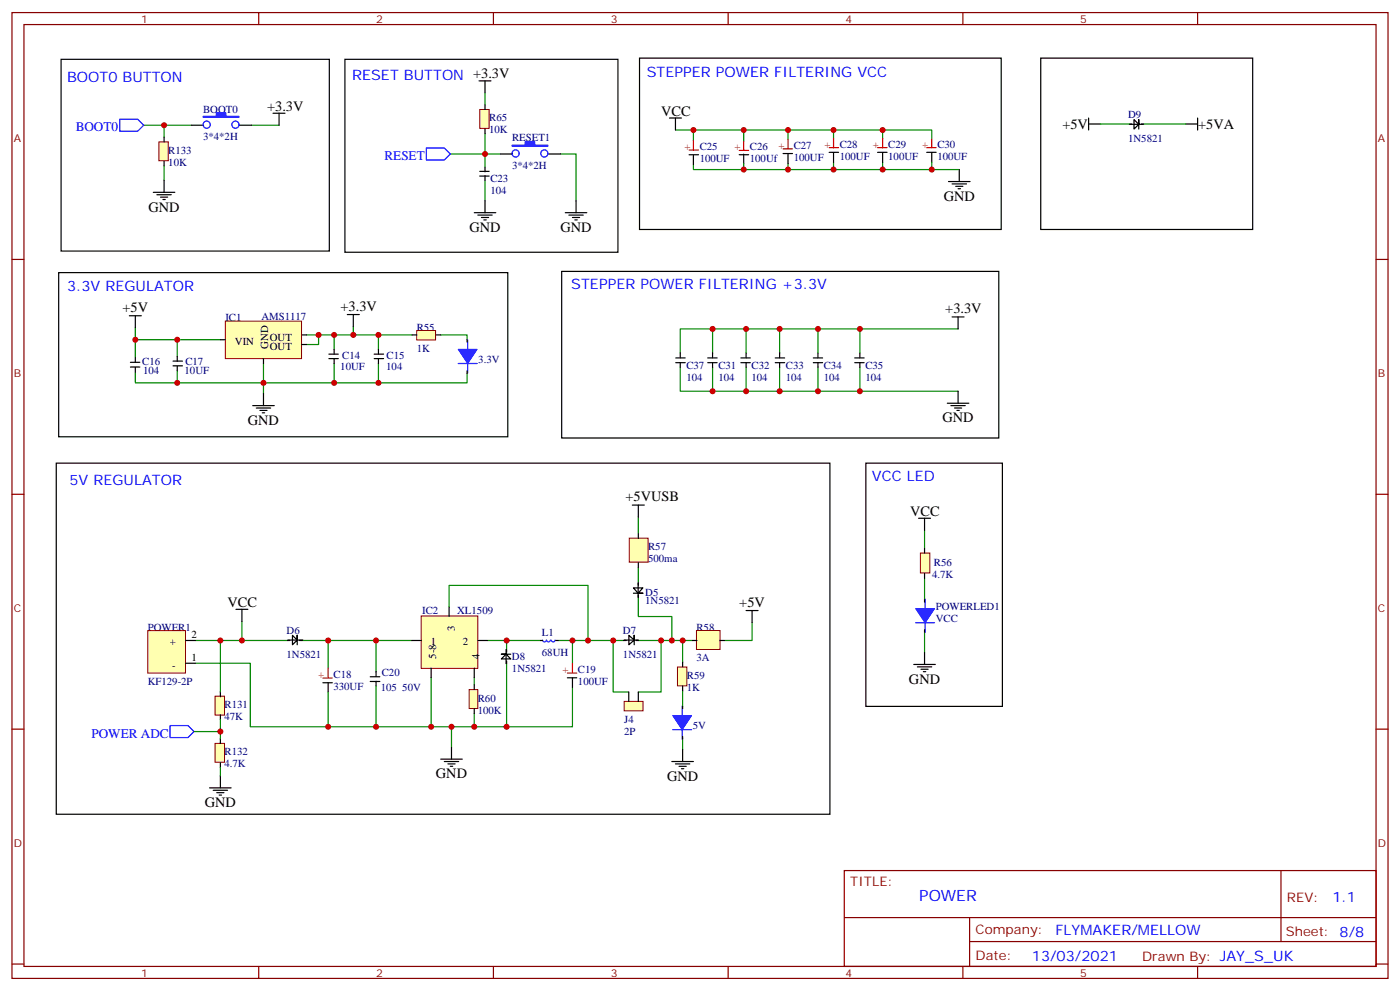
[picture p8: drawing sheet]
<svg xmlns="http://www.w3.org/2000/svg" width="412mm" height="292mm" viewBox="0 0 412 292" stroke-linecap="round" stroke-linejoin="round" font-family="sans-serif">
<g fill="none" stroke="#870000" stroke-width=".35">
<path d="M3.5 3.7h405.4v284.3h-405.4zM7.1 7.2h398.2v277.3h-398.2zM76.2 3.7v3.5M145.3 3.7v3.5M214.5 3.7v3.5M283.6 3.7v3.5M352.8 3.7v3.5M3.5 76.4h3.6M405.3 76.4h3.6M3.5 145.5h3.6M405.3 145.5h3.6M3.5 214.7h3.6"/>
<path d="M405.3 214.7h3.6M248.7 256.3h156.6v28.2h-156.6zM377.3 256.3v20.9M248.7 270.1h156.5M285.6 277.2h119.6M285.6 270.1v14.2M3.5 283.8h3.6M76.2 284.5v3.5M145.3 284.5v3.5M214.5 284.5v3.5M283.6 284.5v3.5M352.8 284.5v3.5"/>
<path d="M405.3 283.8h3.6"/>
</g>
<g fill="none" stroke="#000" stroke-width=".35">
<path d="M18 17.5h79v56.4h-79zM101.6 17.5h80.4v56.8h-80.4zM188.4 17.1h106.5v50.5h-106.5zM165.5 79.9h128.7v49h-128.7zM17.3 80.3h132.3v48.3h-132.3zM38.1 93h3.5M39.9 93v3.5M102.3 92.6h3.5M104.1 92.6v3.5M74.4 119.4h6.4M77.6 115.9v3.5M16.6 136.3h227.9v103.4h-227.9z"/>
<path d="M75.5 120.1h4.2M76.6 120.8h2.1M77.3 121.5h.7M255.1 136.3h40.2v71.7h-40.2zM186.3 148.7h3.5M188 148.7v3.5M270.6 152.6h3.5M272.3 152.6v3.5M69.5 179.4h3.5M71.3 179.4v3.5M219.8 179.7h3.5M221.5 179.7v3.6"/>
<path d="M272.3 176.6v.7M269.2 195.6h6.3M270.2 196.3h4.3M271.3 197h2.1M272 197.7h.7M272.3 185.4v.7M272.3 192.1v3.5M133 220v3.5M129.8 223.5h6.4M130.9 224.2h4.2M131.9 224.9h2.2M132.6 225.6h.7"/>
<path d="M197.9 224.2h6.4M199 224.9h4.2M200 225.6h2.1M200.7 226.3h.7M201.1 220.7v3.5"/>
</g>
<g fill="none" stroke="#008700" stroke-width=".35">
<path d="M39.9 96.5v8.8M90.3 98.6h31.1M93.8 98.6v2.8h-3.5M98.4 98.6v4.2M104.1 96.1v2.5M111.5 98.6v4.2M129.8 98.6h7.8v1.4M39.9 109.5v3.2h97.7v-2.8M39.9 100h25M52.2 100v5M52.2 109.2v3.5M77.6 107.1v8.8"/>
<path d="M98.4 107.1v5.6M111.5 107.1v5.6M188 152.2v5M272.3 156.1v5.3M132.3 178.7v-6.4h40.9v16.3M188 175.9v5.6h9.9v7.1M188 167v4.6M272.3 170.2v6.4M57.5 195.3h16.2v18.7h94.9v-11.7M57.5 188.6h27.2M71.3 182.9v5.7M88.9 188.6h32.5"/>
<path d="M96.7 188.6v8.1M110.8 188.6v9.1M127 199.5v14.5M139.7 199.5v2.1M143.6 188.6h15.5M149.2 188.6v2.8M149.2 195.3v18.7M164.4 188.6h4.2v6.7M168.6 188.6h15.2M180.6 188.6v15.1h4.6M188 188.6h15.9M194.7 188.6v15.1h-6.7"/>
<path d="M201.1 188.6v6.3M221.5 183.3v5.3h-8.1M272.3 186.1v6M96.7 203.7v10.3M110.8 202v12M133 214v6M139.7 210.1v3.9M201.1 203.4v4.6M201.1 217.5v3.2"/>
</g>
<path d="M272.5 176.4v9.7M269.7 183.3h5.6" fill="none" stroke="#00f" stroke-width=".35"/>
<path d="M269.7 179.2h5.6l-2.8 4.1z" fill="#00f" stroke="#00f" stroke-width=".29"/>
<path d="M271.1 162.8h2.8v5.9h-2.8z" fill="#ffffb0" stroke="#800000" stroke-width=".29"/>
<path d="M272.3 161.4v1.4M272.3 168.8v1.4" fill="none" stroke="#000" stroke-width=".35"/>
<path d="M66.4 94.5h22.4v11.1h-22.4z" fill="#ffffb0" stroke="#800000" stroke-width=".29"/>
<path d="M88.9 98.6h1.4M64.9 100h1.4M77.6 105.7v1.4M88.9 101.4h1.4" fill="none" stroke="#000" stroke-width=".35"/>
<path d="M124.1 181.3h16.6v15.5h-16.6z" fill="#ffffb0" stroke="#800000" stroke-width=".29"/>
<g fill="none" stroke="#000" stroke-width=".35">
<path d="M132.3 178.7v2.8M186.6 174.6h2.8h-1.4l-1.4-1.5h2.8l-1.4 1.5v1.3v-.7M188 171.6v3M84.7 188.6h.7M84.8 188.4h2.7M88.2 188.6h.7M89.2 188.4h-1.7l-1.3-1.4v2.8l1.3-1.4v-1.4v2.8M109.1 199.2h2.8M110.8 197.7v1.4M121.4 188.6h2.7M127 196.7v2.8M139.7 196.7v2.8"/>
<path d="M140.8 188.6h2.8M149.1 191.2v1.4l-1.4 1.4h2.8l-1.4-1.4h-1.4h2.8M149.1 192.6v2.8M149.2 191.4v.7M149.2 194.6v.7M159.1 188.6h.7M163.7 188.6h.7M167.1 199.5h2.8M168.6 199.5v2.8M183.8 188.6h.7M183.9 188.4h2.9M187.3 188.6h.7"/>
<path d="M188 188.4h-1.2l-1.5-1.4v2.8l1.5-1.4v-1.4v2.8M95.1 201h2.8M96.7 201v2.7M109.1 200.6h2.8M110.8 200.6v1.4"/>
</g>
<path d="M160.9 188.4a.55 .55 0 0 1-.5 .6 .55 .55 0 0 1-.6-.5M162.1 188.4a.55 .55 0 0 1-.5 .6 .55 .55 0 0 1-.6-.5M163.5 188.4a.55 .55 0 0 1-.5 .6 .55 .55 0 0 1-.6-.5" fill="none" stroke="#00f" stroke-width=".35"/>
<path d="M95.1 199.6h2.8M96.7 196.7v2.8M167.1 198.2h2.8M168.6 195.3v2.7" fill="none" stroke="#f00" stroke-width=".35"/>
<path d="M138.2 203h2.5v5.6h-2.5z" fill="#ffffb0" stroke="#800000" stroke-width=".29"/>
<path d="M110.2 105.6h2.8M110.2 104.3h2.8M111.5 102.8v1.4M111.5 105.7v1.4M139.7 201.6v1.4M139.7 208.7v1.4" fill="none" stroke="#000" stroke-width=".35"/>
<path d="M122.7 97.3h5.6v2.8h-5.6z" fill="#ffffb0" stroke="#800000" stroke-width=".29"/>
<path d="M121.4 98.6h1.3M128.4 98.6h1.4" fill="none" stroke="#000" stroke-width=".35"/>
<path d="M199.6 196.4h2.7v5.5h-2.7z" fill="#ffffb0" stroke="#800000" stroke-width=".29"/>
<path d="M137.6 100v.7M137.6 109.2v.7M201.1 194.9v1.4M201.1 202v1.4M201.1 208v.7M201.1 216.8v.7" fill="none" stroke="#000" stroke-width=".35"/>
<path d="M135 107h5.5M137.8 100.1v9.7M198.2 214.8h5.5M200.9 207.9v9.7" fill="none" stroke="#00f" stroke-width=".35"/>
<g fill="#00f" stroke="#00f" stroke-width=".29">
<path d="M135 102.8h5.5l-2.7 4.2z"/>
<path d="M198.2 210.7h5.5l-2.8 4.1z"/>
</g>
<path d="M43.5 185.7h11.1v12.5h-11.1z" fill="#ffffb0" stroke="#800000" stroke-width=".29"/>
<path d="M54.7 195.3h2.8M54.7 188.6h2.8" fill="none" stroke="#000" stroke-width=".35"/>
<path d="M185.4 158.4h5.5v7.1h-5.5z" fill="#ffffb0" stroke="#800000" stroke-width=".29"/>
<path d="M51 107.7h2.7M51 106.3h2.7M52.2 105v1.3M52.2 107.8v1.4M188 157.2v1.4M188 165.7v1.3" fill="none" stroke="#000" stroke-width=".35"/>
<path d="M205.2 185.6h6.9v5.6h-6.9z" fill="#ffffb0" stroke="#800000" stroke-width=".29"/>
<path d="M38.4 108.1h2.8M38.4 106.7h2.8M39.9 105.3v1.4M39.9 108.1v1.4M96.9 105.6h2.8M96.9 104.3h2.8M98.4 102.8v1.4M98.4 105.7v1.4M203.9 188.6h1.4M212 188.6h1.4" fill="none" stroke="#000" stroke-width=".35"/>
<path d="M183.9 206.5h5.5v2.8h-5.5z" fill="#ffffb0" stroke="#800000" stroke-width=".29"/>
<g fill="none" stroke="#000" stroke-width=".35">
<path d="M141.1 23.8h3.5M142.9 23.8v3.5M197.2 34.7h3.5M199 34.7v3.6M142.9 59.1v3.5M147.5 45.3h3.5M161.6 45.3h3.5M169.7 59.1v3.5M203 45.6h2.8M204.3 45.7v2.8M230.7 45.2h2.8M232.1 45.4v2.8"/>
<path d="M244.2 44.9h2.8M245.5 45v2.8M258.5 44.9h2.8M260 45v2.8M279.4 53.4h6.4M280.5 54.2h4.2M281.5 54.9h2.1M282.2 55.6h.7M282.6 49.9v3.5M139.7 62.6h6.3M140.8 63.3h4.2M141.8 64h2.1"/>
<path d="M142.5 64.7h.7M166.5 62.6h6.4M167.6 63.3h4.2M168.6 64h2.1M169.3 64.7h.7M280.5 93.3h3.5M282.2 93.3v3.5M199.1 106.8h2.7M199.1 105.4h2.7M200.4 103.9v1.4M200.4 106.7v1.4M208.5 106.8h2.8"/>
<path d="M208.5 105.4h2.8M209.9 103.9v1.4M209.9 106.7v1.4M218.2 106.8h2.8M218.2 105.4h2.8M219.8 103.9v1.4M219.8 106.7v1.4M228.4 106.8h2.7M228.4 105.4h2.7M229.7 103.9v1.4M229.7 106.7v1.4M239.6 106.8h2.7"/>
<path d="M239.6 105.4h2.7M240.9 103.9v1.4M240.9 106.7v1.4M251.8 106.8h2.8M251.8 105.4h2.8M253.3 103.9v1.4M253.3 106.7v1.4M279 118.7h6.4M280.1 119.4h4.2M282.2 115.2v3.5M281.2 120.1h2.1M281.9 120.8h.7"/>
<path d="M185.2 203.7v2.8M188 203.7v2.8"/>
</g>
<g fill="none" stroke="#008700" stroke-width=".35">
<path d="M142.9 27.3v3.6M142.9 39.3v9.9M199 38.3h61v2.4M204.3 38.3v3.2M232.1 38.3v2.8M245.5 38.3v2.4M132.6 45.3h14.9M142.9 53.1v6M165.1 45.3h4.6v13.8M204.3 48.5v1.4h78.3M232.1 48.2v1.7M245.5 47.8v2.1"/>
<path d="M260 47.8v2.1M209.9 96.8v7.1M219.8 96.8v7.1M229.7 96.8v7.1M240.9 96.8v7.1M253.3 96.8v7.1M282.2 96.8h-81.8v7.1M200.4 108.1v7.1h81.8M209.9 108.1v7.1M219.8 108.1v7.1M229.7 108.1v7.1M240.9 108.1v7.1"/>
<path d="M253.3 108.1v7.1"/>
</g>
<path d="M203 44.2h2.8M204.3 41.5v2.7M230.7 43.8h2.8M232.1 41.1v2.8M244.2 43.5h2.8M245.5 40.7v2.8M258.5 43.5h2.8M260 40.7v2.8" fill="none" stroke="#f00" stroke-width=".35"/>
<path d="M125.6 43.6h5.3l1.7 1.7-1.7 1.8h-5.3zM152.9 45.2a1.06 1.06 0 0 0-1.5-1 1.06 1.06 0 0 0-.2 1.8 1.06 1.06 0 0 0 1.7-.5v-.3M161.4 45.2a1.06 1.06 0 0 0-1.5-1 1.06 1.06 0 0 0-.3 1.8 1.06 1.06 0 0 0 1.8-.5v-.3" fill="none" stroke="#00f" stroke-width=".35"/>
<path d="M150.8 42.7h3.9v-1.1h2.8v1.1h3.9v.4h-10.6z" fill="#00f" stroke="#00f" stroke-width=".29"/>
<path d="M141.3 32.2h2.8v5.6h-2.8z" fill="#ffffb0" stroke="#800000" stroke-width=".29"/>
<g fill="none" stroke="#000" stroke-width=".35">
<path d="M56.4 36.9h3.6M70.6 36.9h3.5M80.4 33.3h3.6M82.2 33.3v3.6M142.9 30.9v1.4M142.9 37.9v1.4M45.2 56.6h6.3M46.2 57.3h4.2M47.3 58h2.1M48 58.7h.7M48.3 53.1v3.5M141.3 51.8h2.8"/>
<path d="M141.3 50.4h2.8M142.9 49.2v1.4M142.9 51.7v1.4"/>
</g>
<path d="M42.3 36.9h14.1M48.3 36.9v3.5M74.1 36.9h8.1M48.3 48.9v4.2" fill="none" stroke="#008700" stroke-width=".35"/>
<g fill="none" stroke="#00f" stroke-width=".35">
<path d="M35.3 35.1h5.3l1.7 1.8-1.7 1.7h-5.3z"/>
<circle cx="60.9" cy="36.7" r="1.06"/>
<circle cx="69.4" cy="36.7" r="1.06"/>
</g>
<path d="M59.8 34.2h3.9v-1h2.8v1h3.9v.4h-10.6z" fill="#00f" stroke="#00f" stroke-width=".29"/>
<path d="M46.8 41.8h2.8v5.5h-2.8z" fill="#ffffb0" stroke="#800000" stroke-width=".29"/>
<path d="M48.3 40.4v1.4M48.3 47.5v1.4" fill="none" stroke="#000" stroke-width=".35"/>
<path d="M63.4 205h2.7v5.5h-2.7z" fill="#ffffb0" stroke="#800000" stroke-width=".29"/>
<path d="M64.9 203.7v1.4M64.9 210.5v1.3" fill="none" stroke="#000" stroke-width=".35"/>
<path d="M63.4 218.9h2.7v5.5h-2.7z" fill="#ffffb0" stroke="#800000" stroke-width=".29"/>
<g fill="none" stroke="#000" stroke-width=".35">
<path d="M306.6 17.1h62.4v50.5h-62.4zM320.7 36.5h3.5M320.7 34.7v3.6M332.7 36.6h2.7M332.7 36.5h.7M336.2 36.5h.7M336.8 36.6h-1.4l-1.3-1.4v2.8l1.3-1.4v-1.4v2.8M349.2 36.5h3.6M352.8 34.7v3.6M217.7 45.5h2.8M219.1 45.4v2.8M273 44.9h2.8"/>
<path d="M274.5 45v2.8M64.9 217.5v1.4M61.7 232h6.4M62.8 232.7h4.2M63.9 233.4h2.1M64.6 234.1h.7M64.9 224.6v1.4M64.9 228.4v3.6"/>
</g>
<path d="M219.1 38.3v3.2M260 38.3h14.5v2.4M324.2 36.5h8.5M336.9 36.5h12.3M219.1 48.2v1.7M274.5 47.8v2.1M64.9 188.6v15.1M57.1 215.4h7.8M64.9 211.8v5.7M64.9 226v2.4" fill="none" stroke="#008700" stroke-width=".35"/>
<path d="M50.1 213.6h5.3l1.7 1.8-1.7 1.7h-5.3z" fill="none" stroke="#00f" stroke-width=".35"/>
<path d="M217.7 44.3h2.8M219.1 41.5v2.7M273 43.5h2.8M274.5 40.7v2.8" fill="none" stroke="#f00" stroke-width=".35"/>
<g fill="#c00">
<circle cx="197.9" cy="188.6" r=".88"/>
<circle cx="201.1" cy="188.6" r=".88"/>
<circle cx="194.7" cy="188.6" r=".88"/>
<circle cx="180.6" cy="188.6" r=".88"/>
<circle cx="173.2" cy="188.6" r=".88"/>
<circle cx="168.6" cy="188.6" r=".88"/>
<circle cx="149.2" cy="188.6" r=".88"/>
<circle cx="149.2" cy="214" r=".88"/>
<circle cx="133" cy="214" r=".88"/>
<circle cx="96.7" cy="214" r=".88"/>
<circle cx="110.8" cy="214" r=".88"/>
<circle cx="127" cy="214" r=".88"/>
<circle cx="139.7" cy="214" r=".88"/>
<circle cx="71.3" cy="188.6" r=".88"/>
<circle cx="110.8" cy="188.6" r=".88"/>
<circle cx="96.7" cy="188.6" r=".88"/>
<circle cx="111.5" cy="112.7" r=".88"/>
<circle cx="98.4" cy="112.7" r=".88"/>
<circle cx="111.5" cy="98.6" r=".88"/>
<circle cx="98.4" cy="98.6" r=".88"/>
<circle cx="93.8" cy="98.6" r=".88"/>
<circle cx="104.1" cy="98.6" r=".88"/>
<circle cx="52.2" cy="100" r=".88"/>
<circle cx="52.2" cy="112.7" r=".88"/>
<circle cx="77.6" cy="112.7" r=".88"/>
<circle cx="39.9" cy="100" r=".88"/>
<circle cx="253.3" cy="115.2" r=".88"/>
<circle cx="253.3" cy="96.8" r=".88"/>
<circle cx="240.9" cy="96.8" r=".88"/>
<circle cx="240.9" cy="115.2" r=".88"/>
<circle cx="229.7" cy="115.2" r=".88"/>
<circle cx="229.7" cy="96.8" r=".88"/>
<circle cx="219.8" cy="96.8" r=".88"/>
<circle cx="219.8" cy="115.2" r=".88"/>
<circle cx="209.9" cy="115.2" r=".88"/>
<circle cx="209.9" cy="96.8" r=".88"/>
<circle cx="232.1" cy="49.9" r=".88"/>
<circle cx="245.5" cy="49.9" r=".88"/>
<circle cx="260" cy="49.9" r=".88"/>
<circle cx="142.9" cy="45.3" r=".88"/>
<circle cx="48.3" cy="36.9" r=".88"/>
<circle cx="64.9" cy="188.6" r=".88"/>
<circle cx="64.9" cy="215.4" r=".88"/>
<circle cx="232.1" cy="38.3" r=".88"/>
<circle cx="245.5" cy="38.3" r=".88"/>
<circle cx="204.3" cy="38.3" r=".88"/>
<circle cx="219.1" cy="38.3" r=".88"/>
<circle cx="219.1" cy="49.9" r=".88"/>
<circle cx="274.5" cy="49.9" r=".88"/>
<circle cx="260" cy="38.3" r=".88"/>
</g>
<text font-size="4.6" fill="#00f" x="270.8" y="265.3">POWER</text>
<g font-size="4.2" fill="#00f">
<text x="103.7" y="23.5">RESET BUTTON +3.3V</text>
<text x="190.5" y="22.8">STEPPER POWER FILTERING VCC</text>
<text x="19.8" y="24.2">BOOT0 BUTTON</text>
<text x="19.8" y="85.5">3.3V REGULATOR</text>
<text x="168.3" y="85.2">STEPPER POWER FILTERING +3.3V</text>
<text x="20.5" y="142.7">5V REGULATOR</text>
<text x="256.8" y="141.6">VCC LED</text>
<text x="392.5" y="265.6">1.1</text>
<text x="310.9" y="275.1">FLYMAKER/MELLOW</text>
<text x="304" y="282.9">13/03/2021</text>
</g>
<g font-size="4.2">
<text x="78.7" y="32.6">+3.3V</text>
<text x="194.7" y="34">VCC</text>
<text x="312.9" y="38">+5V</text>
<text x="353" y="38">+5VA</text>
<text x="278" y="59.1">GND</text>
<text x="43.7" y="62.3">GND</text>
<text x="138.3" y="68.3">GND</text>
<text x="165.1" y="68.3">GND</text>
<text x="36.1" y="91.9">+5V</text>
<text x="100.3" y="91.5">+3.3V</text>
<text x="278.4" y="92.2">+3.3V</text>
<text x="73" y="125.1">GND</text>
<text x="277.6" y="124.4">GND</text>
<text x="184.2" y="147.6">+5VUSB</text>
<text x="268.1" y="151.9">VCC</text>
<text x="67" y="178.7">VCC</text>
<text x="217.8" y="178.6">+5V</text>
<text x="267.8" y="201.3">GND</text>
<text x="128.4" y="229.1">GND</text>
<text x="196.5" y="229.8">GND</text>
<text x="60.3" y="237.6">GND</text>
</g>
<g font-size="3.9" fill="#00f">
<text x="22.3" y="38.6">BOOT0</text>
<text x="113.3" y="47.1">RESET</text>
<text x="26.9" y="217.1">POWER ADC</text>
</g>
<g font-size="3.9" fill="#800">
<text x="250.5" y="260.9">TITLE:</text>
<text x="379.1" y="265.6">REV:</text>
<text x="287.4" y="275.1">Company:</text>
<text x="378.7" y="275.7">Sheet: 8/8</text>
<text x="287.4" y="282.8">Date:</text>
<text x="336.4" y="282.8">Drawn By: JAY_S_UK</text>
</g>
<g font-size="3.2" fill="#800">
<text x="41.6" y="6.7">1</text>
<text x="110.8" y="6.7">2</text>
<text x="179.9" y="6.7">3</text>
<text x="249.1" y="6.7">4</text>
<text x="318.2" y="6.7">5</text>
<text x="4.1" y="41.8">A</text>
<text x="405.9" y="41.8">A</text>
<text x="4.1" y="110.9">B</text>
<text x="405.9" y="110.9">B</text>
<text x="4.1" y="180.1">C</text>
<text x="405.9" y="180.1">C</text>
<text x="4.1" y="249.2">D</text>
<text x="405.9" y="249.2">D</text>
<text x="41.6" y="287.5">1</text>
<text x="110.8" y="287.5">2</text>
<text x="179.9" y="287.5">3</text>
<text x="249.1" y="287.5">4</text>
<text x="318.2" y="287.5">5</text>
</g>
<g font-size="3.2" fill="#000080">
<text x="59.8" y="33.2">BOOT0</text>
<text x="144.1" y="35.8">R65</text>
<text x="332.3" y="34.9">D9</text>
<text x="59.8" y="41.3">3*4*2H</text>
<text x="144.1" y="39.3">10K</text>
<text x="150.8" y="41.6">RESET1</text>
<text x="332.3" y="41.9">1N5821</text>
<text x="49.6" y="45.3">R133</text>
<text x="206.1" y="47.7">100UF</text>
<text x="206.1" y="44.2">C25</text>
<text x="220.9" y="47.8">100Uf</text>
<text x="220.9" y="44.3">C26</text>
<text x="233.8" y="47.3">100UF</text>
<text x="233.8" y="43.8">C27</text>
<text x="247.4" y="47">100UF</text>
<text x="247.4" y="43.5">C28</text>
<text x="261.6" y="47">100UF</text>
<text x="261.6" y="43.5">C29</text>
<text x="276.1" y="47">100UF</text>
<text x="276.1" y="43.5">C30</text>
<text x="49.6" y="48.8">10K</text>
<text x="144.5" y="53.6">C23</text>
<text x="150.8" y="49.8">3*4*2H</text>
<text x="144.5" y="57.2">104</text>
<text x="66.4" y="94.5">IC1</text>
<text x="77" y="94.3">AMS1117</text>
<text x="122.7" y="97.3">R55</text>
<text x="41.9" y="107.4">C16</text>
<text x="54.6" y="107.4">C17</text>
<text x="100.8" y="105.6">C14</text>
<text x="113.9" y="105.6">C15</text>
<text x="122.7" y="103.6">1K</text>
<text x="140.9" y="106.8">3.3V</text>
<text x="42.2" y="110.2">104</text>
<text x="54.4" y="110.2">10UF</text>
<text x="100.2" y="108.8">10UF</text>
<text x="113.8" y="108.8">104</text>
<text x="202.2" y="112.1">104</text>
<text x="202.2" y="108.6">C37</text>
<text x="211.6" y="112.1">104</text>
<text x="211.6" y="108.6">C31</text>
<text x="221.4" y="112.1">104</text>
<text x="221.4" y="108.6">C32</text>
<text x="231.5" y="112.1">104</text>
<text x="231.5" y="108.6">C33</text>
<text x="242.7" y="112.1">104</text>
<text x="242.7" y="108.6">C34</text>
<text x="254.9" y="112.1">104</text>
<text x="254.9" y="108.6">C35</text>
<text x="190.9" y="162">R57</text>
<text x="190.9" y="165.5">500ma</text>
<text x="275.1" y="166.7">R56</text>
<text x="274.6" y="170.2">4.7K</text>
<text x="190.1" y="177.9">1N5821</text>
<text x="190.1" y="175.5">D5</text>
<text x="275.6" y="179.6">POWERLED1</text>
<text x="43.5" y="185.7">POWER1</text>
<text x="124.4" y="180.8">IC2</text>
<text x="134.7" y="180.8">XL1509</text>
<text x="205.2" y="185.6">R58</text>
<text x="275.6" y="183.1">VCC</text>
<text x="84.4" y="186.7">D6</text>
<text x="159.6" y="187.4">L1</text>
<text x="183.5" y="186.7">D7</text>
<text x="84.4" y="193.7">1N5821</text>
<text x="150.8" y="197.9">1N5821</text>
<text x="150.8" y="194.4">D8</text>
<text x="159.6" y="193">68UH</text>
<text x="183.5" y="193.7">1N5821</text>
<text x="205.2" y="194.7">3A</text>
<text x="43.5" y="201.7">KF129-2P</text>
<text x="98.2" y="203.1">330UF</text>
<text x="98.2" y="199.6">C18</text>
<text x="112.2" y="203.3">105 50V</text>
<text x="112.5" y="199.1">C20</text>
<text x="170.3" y="201.7">100UF</text>
<text x="170.3" y="198.2">C19</text>
<text x="202.3" y="203.4">1K</text>
<text x="202.3" y="199.9">R59</text>
<text x="66.1" y="208.5">R131</text>
<text x="140.7" y="206.6">R60</text>
<text x="66.1" y="212">47K</text>
<text x="140.7" y="210.1">100K</text>
<text x="183.9" y="212.8">J4</text>
<text x="204.1" y="214.6">5V</text>
<text x="183.9" y="216.3">2P</text>
<text x="66.1" y="225.9">4.7K</text>
<text x="66.1" y="222.4">R132</text>
</g>
<g font-size="3.2" fill="#f00">
<text x="201.6" y="44.2">+</text>
<text x="216.4" y="44.3">+</text>
<text x="229.3" y="43.8">+</text>
<text x="242.8" y="43.5">+</text>
<text x="257.1" y="43.5">+</text>
<text x="271.6" y="43.5">+</text>
<text x="93.7" y="199.6">+</text>
<text x="165.7" y="198.2">+</text>
</g>
<g font-size="3.2">
<text x="69.2" y="101.7">VIN</text>
<text x="79.5" y="100.3">OUT</text>
<text x="79" y="102.8" transform="rotate(-90 79 102.8)">GND</text>
<text x="79.5" y="103.1">OUT</text>
<text x="134" y="185.7" transform="rotate(-90 134 185.7)">3</text>
<text x="50" y="190">+</text>
<text x="56.4" y="187.7">2</text>
<text x="126.9" y="190">1</text>
<text x="136.3" y="190">2</text>
<text x="50.8" y="197">-</text>
<text x="56.4" y="194.7">1</text>
<text x="128.4" y="193.9" transform="rotate(-90 128.4 193.9)">5-8</text>
<text x="141.2" y="193.9" transform="rotate(-90 141.2 193.9)">4</text>
</g>
</svg>
